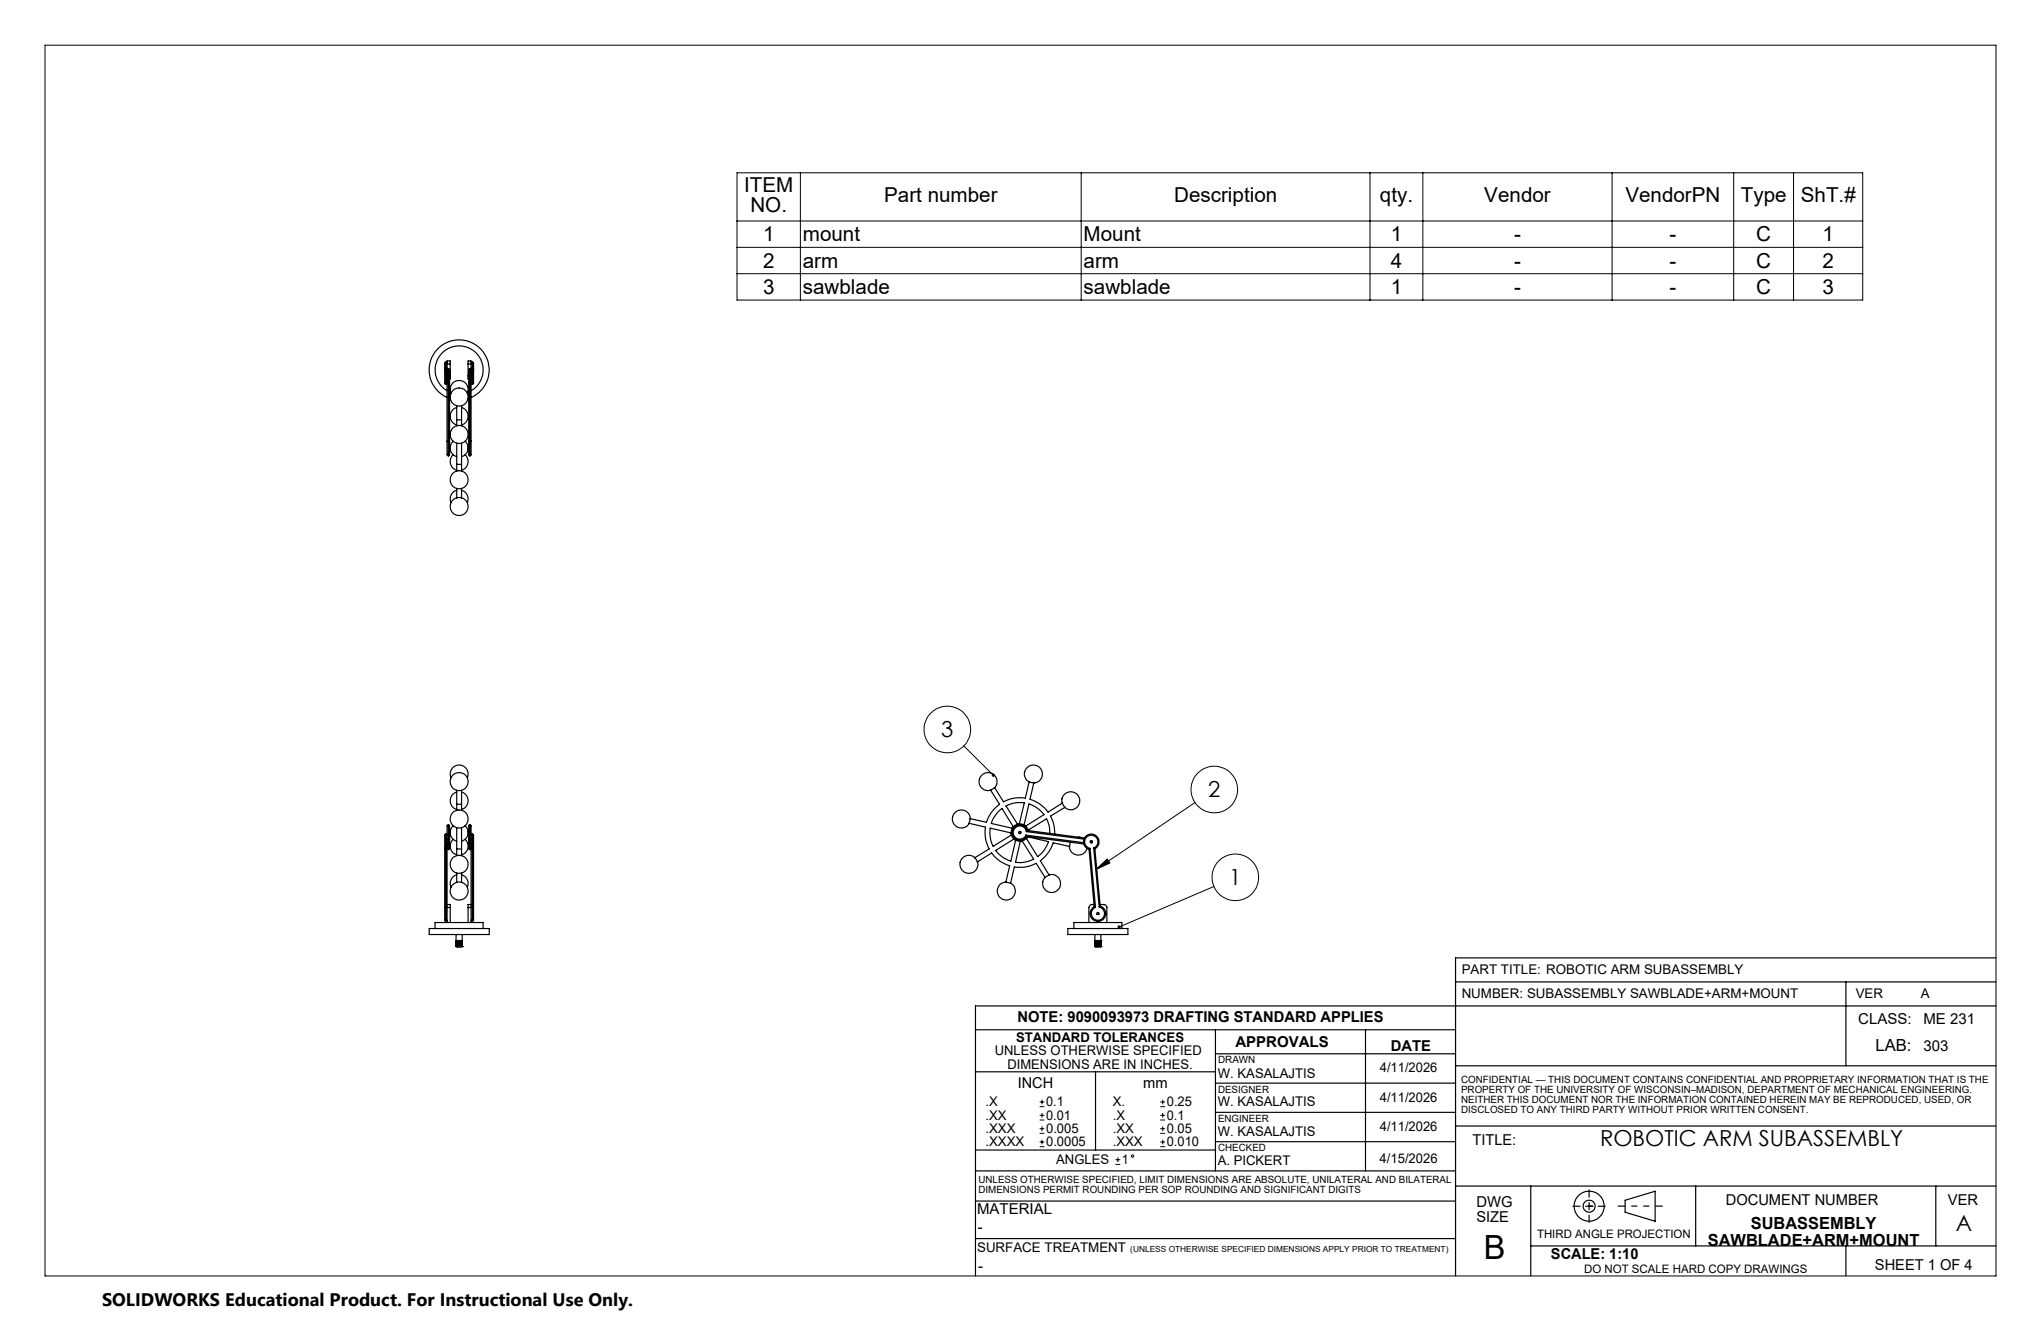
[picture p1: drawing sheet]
<svg xmlns="http://www.w3.org/2000/svg" width="432mm" height="279mm" viewBox="0 0 432 279" stroke-linecap="round" stroke-linejoin="round" font-family="sans-serif">
<g fill="none" stroke="#000" stroke-width=".25">
<path d="M94.1 78.2v2.9l.2 .2M94.1 78v.2M94.3 78l-.2 .2M94.3 78l.3 .2M94.3 76.6l-.2 .2v1.2M94.3 76.6l.3 .2M94.3 77.8l-.2 .2M94.3 77.8l.3 .2M94.3 78v3.3M94.3 76.6v1.2M94.3 77.8v.2M94.6 78.2v2.7"/>
<path d="M94.6 77v-.7h.6v.7M94.6 77v1.2M94.6 77h.6M94.9 78l.2 .2v2.7M94.9 78l-.3 .2M94.9 78v3.1M95.1 79.5h.1M95.2 79.5v.7h-.1M95.2 77v2.5M99 77v-.7h.7v.7M99 79.5v.7h.2M99 77v2.5"/>
<path d="M99 77h.7M99 79.5h.2M99.4 78l-.2 .2v2.7M99.4 78l.3 .2M99.4 78v3.1M99.7 78.2v2.7M99.7 77v1.2M99.9 78l.3 .2M99.9 78l-.2 .2M99.9 76.6l.3 .2v1.2M99.9 76.6l-.2 .2M99.9 77.8l-.2 .2"/>
<path d="M99.9 77.8l.3 .2M99.9 78v3.3M99.9 76.6v1.2M99.9 77.8v.2M100.2 78.2v2.9l-.3 .2M100.2 78v.2M94.6 81l-.3 .3M94.6 93.4v2.8l.3 .2M94.6 80.9l.3 .2M94.6 82.6a5.1 5.1 0 0 1-1.4-7.6 5.1 5.1 0 0 1 7.8 0 5.1 5.1 0 0 1-1.3 7.6M94.6 84.1a6.4 6.4 0 0 1-2.5-9.8 6.4 6.4 0 0 1 10 0 6.4 6.4 0 0 1-2.4 9.8M94.6 80.9v12.5"/>
<path d="M94.9 93.2l.2 .2M94.9 93.2l-.3 .2M94.9 93.2v3.2M94.9 81.1v12.1M95.1 93.4v2.8l-.2 .2M95.1 80.9l-.2 .2M95.1 80.9v12.5M95.1 82.9l.2 .1M95.1 84.2l.1 .1M95.4 83.2a1.92 1.92 0 0 1 1.7-2.7 1.92 1.92 0 0 1 1.8 2.7M95.9 93.3l-.4 .4a1.93 1.93 0 0 0 1.1 2.9M95.9 96.2a1.9 1.9 0 0 0 .7 3.2"/>
<path d="M96.6 86.2a1.91 1.91 0 0 0-1.4 1.8 1.91 1.91 0 0 0 1.4 1.9M96.6 93.7v4.5M96.6 88.8v1.3M96.6 85.8v3M96.6 98.2v1.4M96.6 98.2h1M96.6 88.8h1M97.6 86.2a1.91 1.91 0 0 1 1.4 1.8 1.91 1.91 0 0 1-1.4 1.9M97.6 93.7v4.5M97.6 88.8v1.3M97.6 85.8v3M97.6 98.2v1.4"/>
<path d="M98.4 93.3l.3 .4a1.93 1.93 0 0 1-1.1 2.9M98.4 96.2a1.9 1.9 0 0 1-.8 3.2M99.2 93.4v2.8l.2 .2M99.2 80.9l.2 .2M99.2 80.9v12.5M99.2 82.9l-.2 .1M99.2 84.2l-.2 .1M99.4 93.2l-.2 .2M99.4 93.2l.3 .2M99.4 93.2v3.2M99.4 81.1v12.1M99.7 93.4v2.8l-.3 .2"/>
<path d="M99.7 81l.2 .3M99.7 80.9l-.3 .2M99.7 80.9v12.5M96.6 105.3a1.9 1.9 0 0 0-1 2.9 1.9 1.9 0 0 0 3.1 0 1.9 1.9 0 0 0-1.1-2.9M96.6 103.7a1.99 1.99 0 0 0-1.2 2.6M96.6 105.3h1M96.6 103.3v2M97.6 103.7a1.99 1.99 0 0 1 1.3 2.6M97.6 103.3v2M94.1 179.4l.2 .2M94.1 179.4v12.5M94.3 176.4l-.2 .2v2.8"/>
<path d="M94.3 176.4l.3 .3M94.3 176.4v3.2M94.3 179.6v12.2M94.6 177.5l.3 .2M94.6 179.5l.3 .2M94.6 178.3v1.1M94.6 179.4l-.3 .2M94.6 178.3l.3 .2M94.6 177.5v.8M94.6 179.4v11.9M94.9 174.4l-.3 .3v2.8M94.9 174.4l.2 .3v2.8"/>
<path d="M94.9 174.4v3.3M94.9 178.5v1.2M94.9 177.7v.8M95.1 177.5l-.2 .2M95.1 178.3v1.2l-.2 .2M95.1 178.3l-.2 .2M95.1 177.5v.8M95.2 175.9v.4a1.88 1.88 0 0 0 1.4 1.6M95.2 175.9v.1M95.4 164.5a1.91 1.91 0 0 1 1.7-2.7 1.91 1.91 0 0 1 1.8 2.7M95.9 174.7l-.4 .4-.3 .8M95.9 177.5a1.92 1.92 0 0 0 .7 3.3"/>
<path d="M96.6 167.5a1.91 1.91 0 0 0-1.4 1.9 1.91 1.91 0 0 0 1.4 1.8M96.6 175v4.6M96.6 170.1v1.3M96.6 179.6h1M96.6 167.1v3M96.6 179.6v1.4M96.6 170.1h1M97.6 167.5a1.91 1.91 0 0 1 1.4 1.9 1.91 1.91 0 0 1-1.4 1.8M97.6 175v4.6M97.6 170.1v1.3M97.6 167.1v3M97.6 179.6v1.4"/>
<path d="M98.4 174.7l.4 .4 .2 .8M98.4 177.5a1.92 1.92 0 0 1-.8 3.3M99 175.9v.4a1.88 1.88 0 0 1-1.4 1.6M99 175.9v.1M99.2 177.5l.2 .2M99.2 178.3v1.2l.2 .2M99.2 178.3l.2 .2M99.2 177.5v.8M99.4 174.4l.3 .2v2.9M99.4 174.4l-.2 .3v2.8M99.4 174.4v3.3M99.4 178.5v1.2"/>
<path d="M99.4 177.7v.8M99.7 177.5l-.3 .2M99.7 179.5l-.3 .2M99.7 178.3l-.3 .2M99.7 178.3v1.1M99.7 179.4l.2 .2M99.7 177.5v.8M99.7 179.4v11.9M99.9 176.4l-.2 .3M99.9 176.4l.3 .2v2.8M99.9 176.4v3.2M99.9 179.6v12.2"/>
<path d="M100.2 179.4l-.3 .2M100.2 179.4v12.5M205.3 173.1a1.9 1.9 0 0 0-2.7-1.6 1.9 1.9 0 0 0-.6 3 1.9 1.9 0 0 0 3.1-.4M210.4 166.6a1.9 1.9 0 0 0-.6-3 1.9 1.9 0 0 0-2.7 1.6 1.9 1.9 0 0 0 2.5 1.9M213.9 176.2v.4M214.3 174.8l-.2 .4M214.5 177.5l.3 .3M215.6 175.9l.4 .1M215.7 174.2l-.5 .1M216.3 177.9l-.5 .1M216.7 174.4l.4 .3M217 176.6l.2 .3"/>
<path d="M217 176.6l12.2 1.6M217.1 175.9a1.39 1.39 0 0 0-2-1.1 1.39 1.39 0 0 0-.3 2.3 1.39 1.39 0 0 0 2.2-.5M217.1 175.9l12.2 1.6M217.2 176.9l12.1 1.6M217.3 175.6l-.2 .3M217.3 175.6a1.66 1.66 0 0 0-2.4-.9 1.66 1.66 0 0 0-.3 2.6 1.66 1.66 0 0 0 2.6-.4M217.3 175.6l12.1 1.6M217.4 177h.1M217.5 177l-.3 .4M217.6 175.5v.2M217.7 165.4a1.9 1.9 0 0 1-.3-3.1 1.9 1.9 0 0 1 3 .7 1.9 1.9 0 0 1-1.7 2.6M222.1 176.3l-.2-1.7-.5-1.4-3.9 2.4-.5-.9 3.9-2.4a6.4 6.4 0 0 0-3.2-2.3l-1.1 4.5-.9-.2 1-4.5a6.5 6.5 0 0 0-3.9 .7l2.5 3.8-.9 .6-2.4-3.9a6.4 6.4 0 0 0-2.3 3.2l4.5 1-.3 1-4.4-1a6.8 6.8 0 0 0 .6 3.8l3.9-2.4 .5 .8-3.9 2.5a6.3 6.3 0 0 0 3.3 2.2l1-4.4 1 .2-1.1 4.5a6.4 6.4 0 0 0 3.9-.7l-2.4-3.8 .8-.6 2.4 3.9a6.2 6.2 0 0 0 2.3-3.2l-4.4-1"/>
<path d="M224.7 169.9a1.91 1.91 0 0 1 2-2.4 1.91 1.91 0 0 1 1.6 2.7 1.91 1.91 0 0 1-3.1 .6M224.8 169.9l-3.1 1.9a7.4 7.4 0 0 0-3.8-2.7l.8-3.5-1-.3-.8 3.5a7.2 7.2 0 0 0-4.6 .8l-1.9-3.1-.9 .6 2 3a7.7 7.7 0 0 0-2.8 3.8l-3.5-.8-.2 1 3.5 .8a7.3 7.3 0 0 0 .8 4.7l-3.1 1.8 .6 .9 3-1.9a7.4 7.4 0 0 0 3.8 2.7l-.8 3.5 1 .3 .8-3.5a7.2 7.2 0 0 0 4.6-.8l1.9 3 .9-.5-1.9-3a8 8 0 0 0 2.7-3.8l3.5 .7 .2-.9M224.8 169.9l.5 .8-3.1 1.9a7.2 7.2 0 0 1 .9 3.8M226.2 179a1.9 1.9 0 0 0 1.7 1.8 1.9 1.9 0 0 0 2.1-1.3M228.1 177.1h.6M230.4 179.6l1.1 12.2M230.6 179.4l-.2 .2M230.6 179.4l1.2 12.5M231.1 177.9l-.1 .4M231.4 179.4a1.39 1.39 0 0 0 .5-2.2 1.39 1.39 0 0 0-2.2 .2 1.39 1.39 0 0 0 .9 2M231.4 179.4l.2 .1M231.4 179.4l1.2 12.4"/>
<path d="M231.6 179.5a1.66 1.66 0 0 0 .5-2.6 1.66 1.66 0 0 0-2.6 .3 1.66 1.66 0 0 0 .9 2.4M231.6 179.5l1.2 12.2M90.8 196.4h12.7v1.3h-12.7zM92 196.4v-1.3h10.2v1.3M94.1 191.9v2.8l.2 .2M94.3 191.8l.3 .1M94.3 191.8l-.2 .1M94.3 191.8v3.1M94.6 194.6l-.3 .3M94.6 191.3v.6M94.6 191.3h.6v.6M94.6 191.9v3.2"/>
<path d="M94.6 191.9h.6M95.2 191.9v3.2M96.5 197.7v1.2M96.5 198.9h.1M96.5 198.9v1.3M96.6 198.9h.1M96.6 198.9v1.3M96.6 186.6a1.9 1.9 0 0 0-1 3 1.9 1.9 0 0 0 3.1 0 1.9 1.9 0 0 0-1.1-3M96.6 185a1.95 1.95 0 0 0-1.2 2.7M96.6 186.6h1M96.6 184.6v2M96.7 198.9h.1"/>
<path d="M96.7 198.9v1.3M96.8 198.9h.1M96.8 198.9v1.3M96.9 198.9v1.3M96.9 198.9h.1M97 198.9v1.3M97 198.9h.2M97.1 198.9v1.3M97.2 198.9h.1M97.2 198.9v1.3M97.3 198.9v1.3M97.3 198.9h.2"/>
<path d="M97.4 198.9v1.3M97.5 198.9h.1M97.5 198.9v1.3M97.6 198.9h.1M97.6 198.9v1.3M97.6 185a1.95 1.95 0 0 1 1.3 2.7M97.6 184.6v2M97.7 198.9h.1M97.7 198.9v1.3M97.8 197.7v1.2M99 191.9h.7M99 191.9v3.2"/>
<path d="M99.7 194.6l.2 .3M99.7 191.3h-.7v.6M99.7 191.3v.6M99.7 191.9v3.2M99.9 191.8l.3 .1M99.9 191.8l-.2 .1M99.9 191.8v3.1M100.2 191.9v2.8l-.3 .2M206.3 181.4a1.9 1.9 0 0 0-3.1 .6 1.9 1.9 0 0 0 1.6 2.7 1.9 1.9 0 0 0 2-2.4M212.8 186.5a1.9 1.9 0 0 0-1.7 2.6 1.9 1.9 0 0 0 3 .8 1.9 1.9 0 0 0-.3-3.1M221.9 185a1.91 1.91 0 0 1 2.5 2 1.91 1.91 0 0 1-2.7 1.6 1.91 1.91 0 0 1-.6-3M225.9 196.4h12.7v1.3h-12.7z"/>
<path d="M227.2 196.4v-1.3h10.1v1.3M231.5 191.3l-.9 .1-.2 .5v3.2M231.5 191.8l.3 .1M231.6 198.9h.1M231.6 197.7v2.5M231.7 198.9h.1M231.7 198.9v1.3M231.8 198.9h.2M231.8 198.9v1.3M232 198.9h.1M232 198.9v1.3M232.1 198.9h.1"/>
<path d="M232.1 198.9v1.3M232.1 193.4h.2M232.2 193h.2l.1 .4h-.4l-.1-.1zM232.2 198.9v1.3M232.2 198.9h.1M232.3 198.9v1.3M232.3 198.9h.2M232.4 198.9v1.3M232.5 198.9h.1M232.5 198.9v1.3M232.6 191.8a1.41 1.41 0 0 1 .9 2.1 1.41 1.41 0 0 1-2.3 .2 1.41 1.41 0 0 1 .6-2.2M232.6 198.9h.1"/>
<path d="M232.6 198.9v1.3M232.7 191.3h.8a.66 .66 0 0 1 .7 .6v3.2M232.7 198.9h.1M232.7 198.9v1.3M232.8 191.7a1.66 1.66 0 0 1 .8 2.4 1.66 1.66 0 0 1-2.6 .3 1.66 1.66 0 0 1 .5-2.6M232.8 191.7l-.2 .1M232.8 198.9h.1M232.8 198.9v1.3M232.9 198.9h.1M232.9 197.7v2.5M96.5 200.2h.1M96.5 200.2h1.3"/>
<path d="M96.6 200.2h.1M96.7 200.2h.1M96.8 200.2h.1M96.9 200.2h.1M97 200.2h.1M97.2 200.2h.1M97.3 200.2h.1M97.5 200.2h.1M97.6 200.2h.1M97.7 200.2h.1M97.8 200.2h.1M206.4 217.8h101.5"/>
<path d="M231.6 200.2h.1M231.6 200.2h1.3M231.7 200.2h.1M231.8 200.2h.1M232 200.2h.1M232.1 200.2h.1M232.2 200.2h.1M232.3 200.2h.1M232.5 200.2h.1M232.6 200.2h.1M232.7 200.2h.1M232.8 200.2h.1"/>
<path d="M232.9 200.2h.1M257.1 217.8v29.8M288.9 217.8v29.8M307.9 207.7h114.4M390.5 207.7v17.7M422.3 202.6h-114.4v67.3M422.3 212.8h-215.9v57.1M206.4 226.7h50.7M231.8 226.7v16.5M257.1 222.9h50.8M257.1 235.3h50.8M257.1 229.1h50.8"/>
<path d="M307.9 238.2h114.3M307.9 225.4h114.4M206.4 254h101.5M206.4 247.6h101.5M206.4 243.2h50.7M257.1 241.5h50.8M307.9 250.9h114.4M323.8 250.9v19M332.8 255.1h1.5M335.5 255.1h1.5M336.2 251.7v1.5M336.2 254.4v1.5"/>
<path d="M336.2 257v1.6M338.1 255.1h1.5M343.8 253.9l6.4-1.9v6.3l-6.4-1.9zM358.7 250.9v12.6M409.5 250.9v12.6M206.4 262h101.5M323.8 263.5h98.5M390.5 263.5v6.4"/>
<circle cx="97.1" cy="91.9" r="1.9"/>
<circle cx="97.2" cy="84" r="1.91"/>
<circle cx="97.2" cy="101.5" r="1.91"/>
<circle cx="97.1" cy="165.3" r="1.9"/>
<circle cx="97.1" cy="173.2" r="1.9"/>
<circle cx="215.8" cy="176.1" r=".25"/>
<circle cx="230.9" cy="178.1" r=".25"/>
<circle cx="97.1" cy="182.8" r="1.9"/>
<circle cx="336.2" cy="255.1" r="3.2"/>
<circle cx="336.2" cy="255.1" r="1.27"/>
</g>
<g fill="none" stroke="#000" stroke-width=".21">
<path d="M9.5 9.6h412.8v260.3h-412.8zM155.9 36.5h238.2v27h-238.2zM169.3 36.5v27M228.7 36.5v27M289.8 36.5v27M301 36.5v27M341.1 36.5v27M366.8 36.5v27M379.4 36.5v27M155.9 46.7h238.2M155.9 52.3h238.2M155.9 57.9h238.2"/>
<path d="M203.9 157.8l6.2 6.2M252.8 169.8l-21 14.1M231.8 183.9l2.4-2.2 .6 .8zM256.8 187.5l-20.1 8.6M220 234.1h.9M220 233.1h.9M220 236.9h.9M220 235.9h.9M220 239.7h.9M220 238.7h.9M220.5 232.6v1M220.5 235.4v1"/>
<path d="M220.5 238.2v1M245.5 234.1h1M245.5 233.1h1M245.5 236.9h1M245.5 235.9h1M245.5 239.7h1M245.5 238.7h1M246 232.6v1M246 235.4v1M246 238.2v1M220 242.5h.9M220 241.5h.9"/>
<path d="M220.5 241.1v.9M236 246.3h1M236 245.3h1M236.5 244.8v1M245.5 242.5h1M245.5 241.5h1M246 241.1v.9"/>
<circle cx="200.4" cy="154.3" r="4.9"/>
<circle cx="256.9" cy="167" r="4.9"/>
<circle cx="261.3" cy="185.6" r="4.9"/>
<circle cx="239.6" cy="244.5" r=".25"/>
</g>
<path d="M342.3 255.1h9.5" fill="none" stroke="#000" stroke-width=".25" stroke-dasharray="6.3 1.3 1.3 1.3 1.3 1.3" stroke-dashoffset="4.8" stroke-linecap="butt"/>
<path d="M209.9 163.7v.1a.34 .34 0 0 0 0 .4 .34 .34 0 0 0 .5 0l-.3-.2 .3 .2a.35 .35 0 0 0 0-.5 .35 .35 0 0 0-.5 0zM231.8 183.9l2.4-2.2 .6 .8zM236.5 195.9l-.1 .3 .3-.1-.3 .1a.35 .35 0 0 0 .6 .2 .35 .35 0 0 0 0-.6 .35 .35 0 0 0-.5 .1z" fill="#000"/>
<text font-size="7.1" x="313.9" y="266.3">B</text>
<g font-size="4.7">
<text x="199.1" y="155.9">3</text>
<text x="255.6" y="168.6">2</text>
<text x="260.1" y="187.2">1</text>
<text x="338.5" y="242.4">ROBOTIC ARM SUBASSEMBLY</text>
<text x="413.7" y="260.3">A</text>
</g>
<g font-size="4.4">
<text x="157.4" y="40.7">ITEM</text>
<text x="158.8" y="44.8">NO.</text>
<text x="187.1" y="42.7">Part number</text>
<text x="248.4" y="42.7">Description</text>
<text x="291.9" y="42.7">qty.</text>
<text x="314" y="42.7">Vendor</text>
<text x="343.9" y="42.7">VendorPN</text>
<text x="368.3" y="42.7">Type</text>
<text x="381" y="42.7">ShT.#</text>
<text x="161.4" y="51">1</text>
<text x="169.8" y="51">mount</text>
<text x="229.3" y="51">Mount</text>
<text x="294.2" y="51">1</text>
<text x="320.3" y="51">-</text>
<text x="353.2" y="51">-</text>
<text x="371.6" y="51">C</text>
<text x="385.6" y="51">1</text>
<text x="161.4" y="56.6">2</text>
<text x="169.8" y="56.6">arm</text>
<text x="229.3" y="56.6">arm</text>
<text x="294.2" y="56.6">4</text>
<text x="320.3" y="56.6">-</text>
<text x="353.2" y="56.6">-</text>
<text x="371.6" y="56.6">C</text>
<text x="385.6" y="56.6">2</text>
<text x="161.4" y="62.2">3</text>
<text x="169.8" y="62.2">sawblade</text>
<text x="229.3" y="62.2">sawblade</text>
<text x="294.2" y="62.2">1</text>
<text x="320.3" y="62.2">-</text>
<text x="353.2" y="62.2">-</text>
<text x="371.6" y="62.2">C</text>
<text x="385.6" y="62.2">3</text>
</g>
<text font-size="3.8" x="21.6" y="276.3">SOLIDWORKS Educational Product. For Instructional Use Only.</text>
<g font-size="3.5">
<text x="396.8" y="222.2">LAB:</text>
<text x="361.3" y="263.5">SAWBLADE+ARM+MOUNT</text>
<text x="370.4" y="260">SUBASSEMBLY</text>
</g>
<g font-size="3.2">
<text x="215.3" y="216.2">NOTE: 9090093973 DRAFTING STANDARD APPLIES</text>
<text x="261.4" y="221.4">APPROVALS</text>
<text x="393.1" y="216.6">CLASS:</text>
<text x="406.9" y="216.6">ME 231</text>
<text x="294.2" y="222.2">DATE</text>
<text x="406.9" y="222.2">303</text>
<text x="215.3" y="230.2">INCH</text>
<text x="241.9" y="230.2">mm</text>
<text x="311.5" y="242.1">TITLE:</text>
<text x="206.7" y="256.8">MATERIAL</text>
<text x="312.3" y="255.3">DWG</text>
<text x="365.1" y="254.9">DOCUMENT NUMBER</text>
<text x="412.1" y="254.9">VER</text>
<text x="206.8" y="260.5">-</text>
<text x="312.3" y="258.5">SIZE</text>
<text x="206.9" y="268.7">-</text>
<text x="328.1" y="266.3">SCALE: 1:10</text>
<text x="396.7" y="268.6">SHEET 1 OF 4</text>
</g>
<g font-size="2.8">
<text x="309.2" y="205.9">PART TITLE: ROBOTIC ARM SUBASSEMBLY</text>
<text x="309.2" y="211">NUMBER: SUBASSEMBLY SAWBLADE+ARM+MOUNT</text>
<text x="392.6" y="211">VER</text>
<text x="406.4" y="211">A</text>
<text x="215" y="220.4">STANDARD TOLERANCES</text>
<text x="210.5" y="223.2">UNLESS OTHERWISE SPECIFIED</text>
<text x="213.1" y="226">DIMENSIONS ARE IN INCHES.</text>
<text x="257.6" y="228">W. KASALAJTIS</text>
<text x="291.9" y="226.8">4/11/2026</text>
<text x="291.9" y="233">4/11/2026</text>
<text x="208.5" y="234">.X</text>
<text x="208.5" y="236.8">.XX</text>
<text x="208.5" y="239.6">.XXX</text>
<text x="221.3" y="234">0.1</text>
<text x="221.3" y="236.8">0.01</text>
<text x="221.3" y="239.6">0.005</text>
<text x="235.4" y="234">X.</text>
<text x="235.4" y="236.8">.X</text>
<text x="235.4" y="239.6">.XX</text>
<text x="246.9" y="234">0.25</text>
<text x="246.9" y="236.8">0.1</text>
<text x="246.9" y="239.6">0.05</text>
<text x="257.6" y="234">W. KASALAJTIS</text>
<text x="291.9" y="239.2">4/11/2026</text>
<text x="208.5" y="242.5">.XXXX</text>
<text x="221.3" y="242.5">0.0005</text>
<text x="235.4" y="242.5">.XXX</text>
<text x="246.9" y="242.5">0.010</text>
<text x="257.6" y="240.4">W. KASALAJTIS</text>
<text x="291.9" y="245.9">4/15/2026</text>
<text x="223.5" y="246.2">ANGLES</text>
<text x="237.4" y="246.2">1</text>
<text x="257.6" y="246.5">A. PICKERT</text>
<text x="206.7" y="264.8">SURFACE TREATMENT</text>
</g>
<g font-size="2.5">
<text x="325.2" y="261.7">THIRD ANGLE PROJECTION</text>
<text x="335.1" y="269.3">DO NOT SCALE HARD COPY DRAWINGS</text>
</g>
<g font-size="2.1">
<text x="257.7" y="224.8">DRAWN</text>
<text x="257.7" y="231.1">DESIGNER</text>
<text x="309.1" y="229.1">CONFIDENTIAL — THIS DOCUMENT CONTAINS CONFIDENTIAL AND PROPRIETARY INFORMATION THAT IS THE</text>
<text x="309.1" y="231.2">PROPERTY OF THE UNIVERSITY OF WISCONSIN–MADISON, DEPARTMENT OF MECHANICAL ENGINEERING.</text>
<text x="309.1" y="233.3">NEITHER THIS DOCUMENT NOR THE INFORMATION CONTAINED HEREIN MAY BE REPRODUCED, USED, OR</text>
<text x="257.7" y="237.3">ENGINEER</text>
<text x="309.1" y="235.4">DISCLOSED TO ANY THIRD PARTY WITHOUT PRIOR WRITTEN CONSENT.</text>
<text x="257.7" y="243.4">CHECKED</text>
<text x="207" y="250.3">UNLESS OTHERWISE SPECIFIED, LIMIT DIMENSIONS ARE ABSOLUTE, UNILATERAL AND BILATERAL</text>
<text x="207" y="252.4">DIMENSIONS PERMIT ROUNDING PER SOP ROUNDING AND SIGNIFICANT DIGITS</text>
</g>
<text font-size="1.8" x="239.1" y="264.8">(UNLESS OTHERWISE SPECIFIED DIMENSIONS APPLY PRIOR TO TREATMENT)</text>
</svg>
